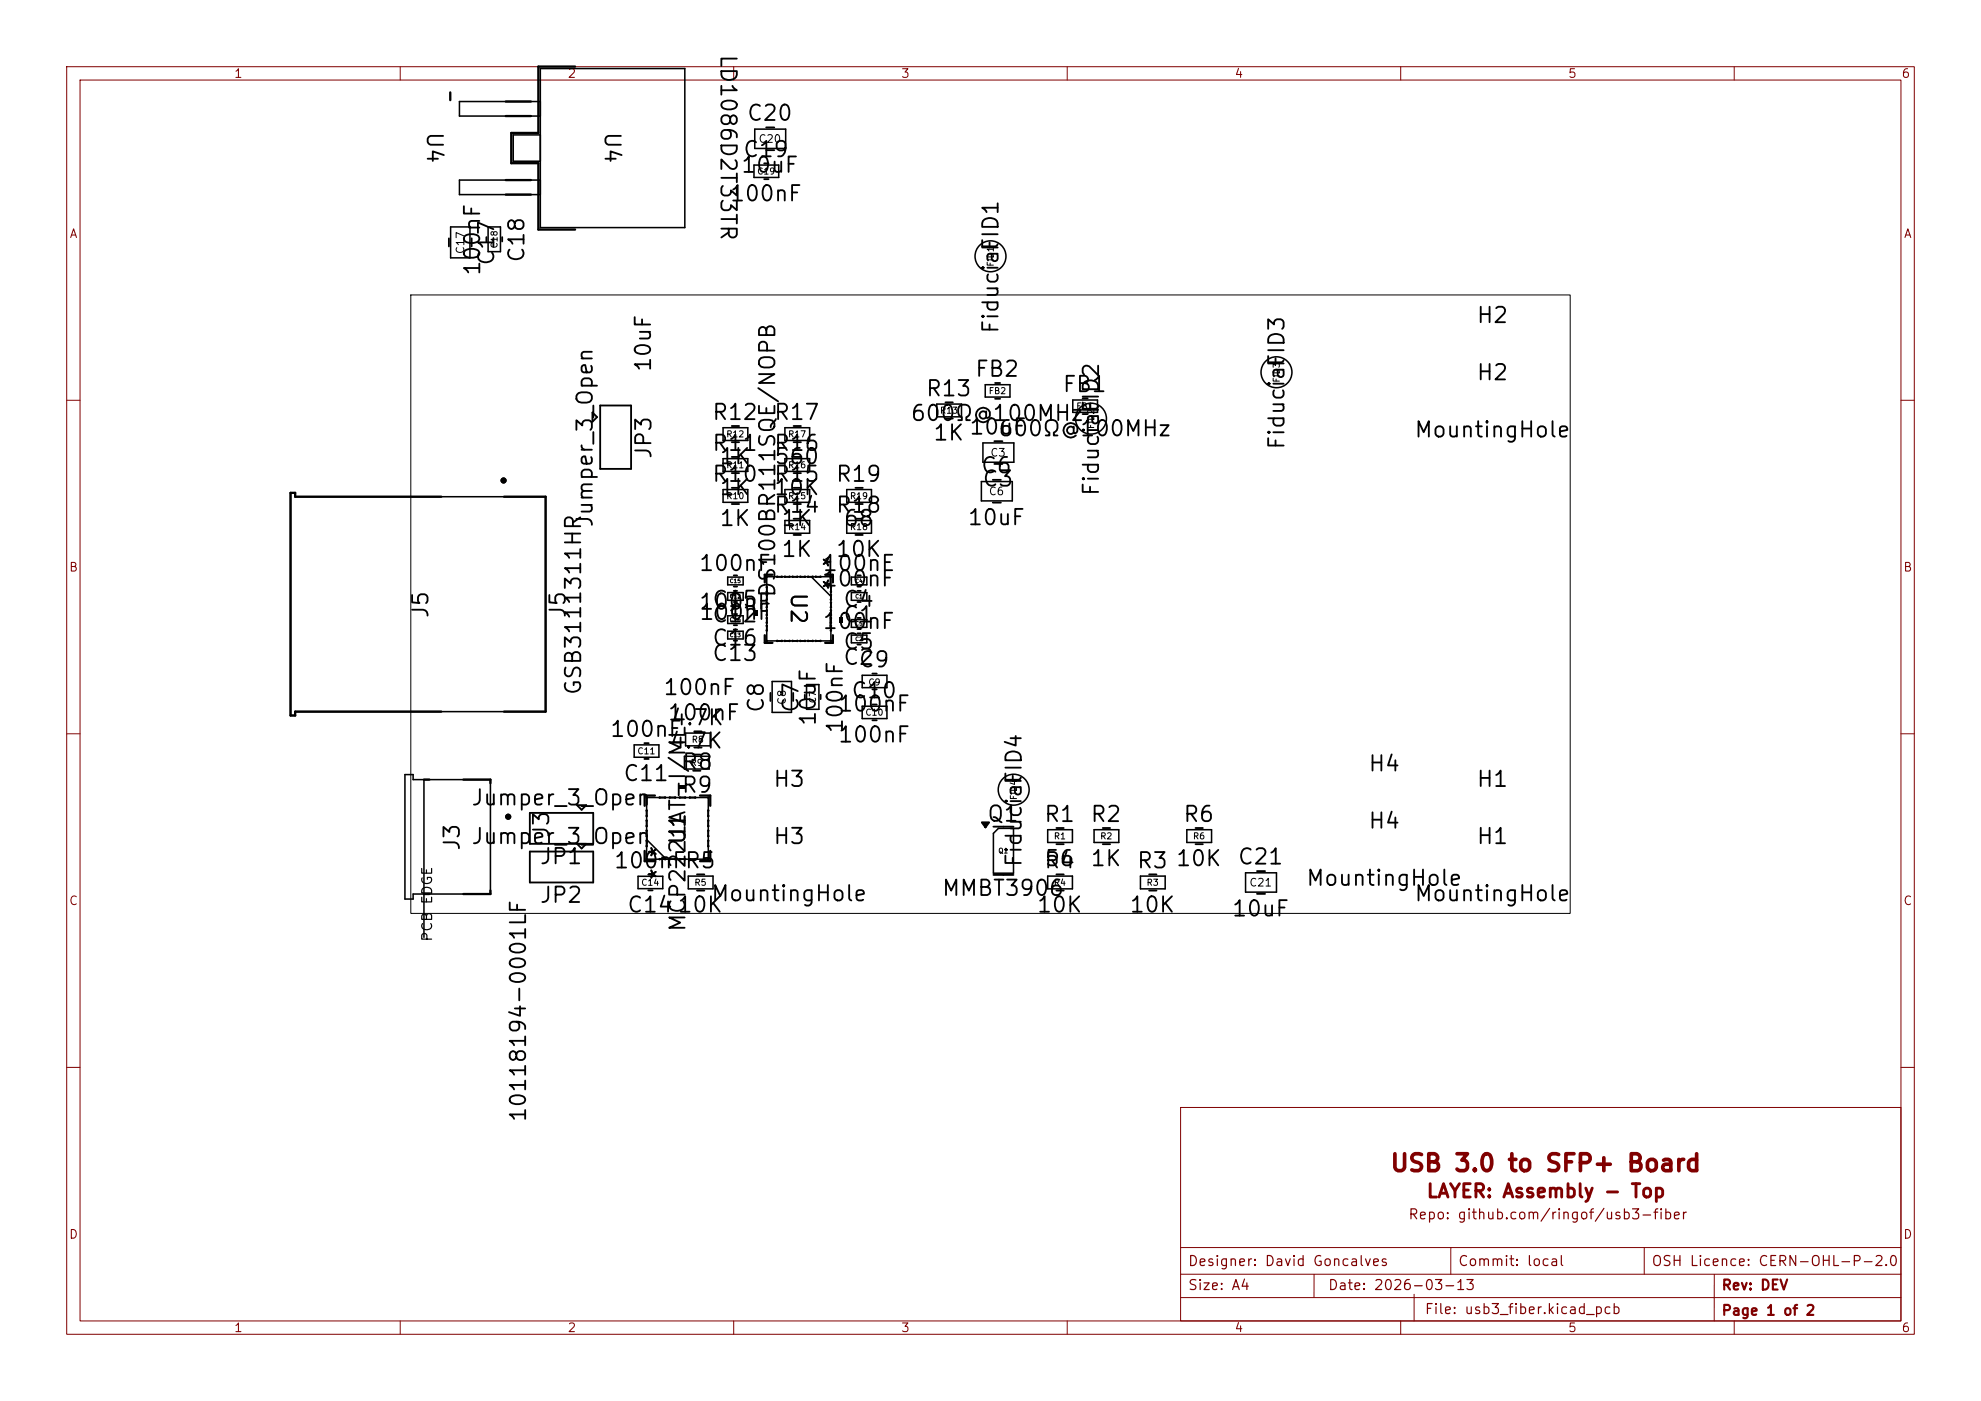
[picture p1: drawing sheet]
<svg xmlns="http://www.w3.org/2000/svg" width="297mm" height="210mm" viewBox="0 0 297 210" stroke-linecap="round" stroke-linejoin="round" font-family="sans-serif">
<g fill="none" stroke="#800000" stroke-width=".15">
<path d="M10 10h277v190h-277zM12 12h273v186h-273zM60 10v2M110 10v2M160 10v2M210 10v2M260 10v2M10 60h2M285 60h2M10 110h2M285 110h2M10 160h2"/>
<path d="M177 166h108v32h-108zM285 160h2M60 198v2M110 198v2M160 198v2M177 194.5h108M177 191h108M177 187h108M197 191v3.5M210 198v2M212 194v4M217.5 187v4"/>
<path d="M246.5 187v4M257 191v7M260 198v2"/>
</g>
<g fill="none" stroke="#000" stroke-width=".23">
<path d="M81 15.2h-12.1v2.2h12.1M81 10.3h21.7v23.8h-21.7zM113.2 19.4h4.6v2.9h-4.6zM67.6 34h2.9v4.7h-2.9zM73.2 34h1.8v3.7h-1.8zM81 27h-12.1v2.2h12.1M81 20.2h-4.1v4h4.1M113 24.7h3.7v1.9h-3.7zM147.7 57.7h3.7v1.8h-3.7zM160.8 60h3.7v1.8h-3.7zM43.6 73.9h.7v.6h37.5v32.2h-37.5v.6h-.7zM108.4 73.4h3.7v1.9h-3.7z"/>
<path d="M108.4 68.8h3.7v1.9h-3.7zM108.4 64.1h3.7v1.9h-3.7zM117.7 73.4h3.7v1.9h-3.7zM117.7 64.1h3.7v1.9h-3.7zM117.7 68.8h3.7v1.9h-3.7zM117.7 78h3.7v1.9h-3.7zM126.9 73.4h3.8v1.9h-3.8zM126.9 78h3.8v1.9h-3.8zM140.4 60.6h3.8v1.9h-3.8zM147.1 72.2h4.7v2.9h-4.7zM147.4 66.4h4.6v2.9h-4.6zM109.1 86.5h2.3v1.2h-2.3z"/>
<path d="M109.1 94.6h2.3v1.2h-2.3zM109.1 88.8h2.3v1.2h-2.3zM109.1 92.3h2.3v1.2h-2.3zM115 86.5h9.6v9.6h-9.6zM121.6 86.5l3 2.9M127.6 86.5h2.4v1.2h-2.4zM127.6 88.8h2.4v1.2h-2.4zM127.6 92.9h2.4v1.1h-2.4zM127.6 95.2h2.4v1.2h-2.4zM60.7 116.1h1.2v.8h11.6v17.1h-11.6v.8h-1.2zM63.6 116.9v23.6M95.1 111.7h3.7v1.8h-3.7z"/>
<path d="M96.9 119.5h9.3v9.3h-9.3zM102.6 113.4h3.7v1.9h-3.7zM102.8 109.9h3.7v1.9h-3.7zM115.8 102.2h2.9v4.6h-2.9zM120.9 102.6h1.9v3.7h-1.9zM129.3 101.2h3.7v1.9h-3.7zM129.3 105.9h3.7v1.8h-3.7zM95.7 131.4h3.7v1.8h-3.7zM96.9 125.8l3 3M103.2 131.3h3.7v1.9h-3.7zM148.9 124.9l.8-.7h2.2v6.7h-3zM157.1 131.3h3.7v1.9h-3.7z"/>
<path d="M157.1 124.4h3.7v1.9h-3.7zM164 124.4h3.7v1.9h-3.7zM171 131.3h3.7v1.9h-3.7zM177.9 124.4h3.7v1.9h-3.7zM186.7 130.8h4.7v2.9h-4.7z"/>
<circle cx="148.5" cy="38.4" r="2.32"/>
<circle cx="191.4" cy="55.8" r="2.32"/>
<circle cx="163.6" cy="62.8" r="2.32"/>
<circle cx="152" cy="118.4" r="2.32"/>
</g>
<g fill="#000" stroke="#000" stroke-width=".15">
<circle cx="115" cy="93.3" r=".12"/>
<circle cx="115" cy="91" r=".12"/>
<circle cx="115" cy="88" r=".12"/>
<circle cx="115" cy="90.3" r=".12"/>
<circle cx="115" cy="92.7" r=".12"/>
<circle cx="115" cy="96.1" r=".12"/>
<circle cx="115" cy="88.7" r=".12"/>
<circle cx="115" cy="91.5" r=".12"/>
<circle cx="115" cy="89.2" r=".12"/>
<circle cx="115" cy="94.5" r=".12"/>
<circle cx="115" cy="86.5" r=".12"/>
<circle cx="115" cy="93.8" r=".12"/>
<circle cx="115" cy="89.9" r=".12"/>
<circle cx="115" cy="92.2" r=".12"/>
<circle cx="116.5" cy="96.1" r=".12"/>
<circle cx="116.5" cy="86.5" r=".12"/>
<circle cx="117.2" cy="96.1" r=".12"/>
<circle cx="117.2" cy="86.5" r=".12"/>
<circle cx="117.7" cy="96.1" r=".12"/>
<circle cx="117.7" cy="86.5" r=".12"/>
<circle cx="118.4" cy="96.1" r=".12"/>
<circle cx="118.4" cy="86.5" r=".12"/>
<circle cx="118.8" cy="96.1" r=".12"/>
<circle cx="118.8" cy="86.5" r=".12"/>
<circle cx="119.5" cy="96.1" r=".12"/>
<circle cx="119.5" cy="86.5" r=".12"/>
<circle cx="120" cy="96.1" r=".12"/>
<circle cx="120" cy="86.5" r=".12"/>
<circle cx="120.7" cy="96.1" r=".12"/>
<circle cx="120.7" cy="86.5" r=".12"/>
<circle cx="121.2" cy="96.1" r=".12"/>
<circle cx="121.2" cy="86.5" r=".12"/>
<circle cx="121.8" cy="96.1" r=".12"/>
<circle cx="121.8" cy="86.5" r=".12"/>
<circle cx="122.3" cy="96.1" r=".12"/>
<circle cx="122.3" cy="86.5" r=".12"/>
<circle cx="123" cy="96.1" r=".12"/>
<circle cx="123" cy="86.5" r=".12"/>
<circle cx="124.6" cy="88" r=".12"/>
<circle cx="124.6" cy="93.3" r=".12"/>
<circle cx="124.6" cy="91" r=".12"/>
<circle cx="124.6" cy="90.3" r=".12"/>
<circle cx="124.6" cy="92.7" r=".12"/>
<circle cx="124.6" cy="96.1" r=".12"/>
<circle cx="124.6" cy="88.7" r=".12"/>
<circle cx="124.6" cy="91.5" r=".12"/>
<circle cx="124.6" cy="89.2" r=".12"/>
<circle cx="124.6" cy="94.5" r=".12"/>
<circle cx="124.6" cy="86.5" r=".12"/>
<circle cx="124.6" cy="93.8" r=".12"/>
<circle cx="124.6" cy="89.9" r=".12"/>
<circle cx="124.6" cy="92.2" r=".12"/>
<circle cx="96.9" cy="119.5" r=".12"/>
<circle cx="98.9" cy="119.5" r=".12"/>
<circle cx="99.7" cy="119.5" r=".12"/>
<circle cx="100.4" cy="119.5" r=".12"/>
<circle cx="101.2" cy="119.5" r=".12"/>
<circle cx="101.9" cy="119.5" r=".12"/>
<circle cx="102.7" cy="119.5" r=".12"/>
<circle cx="103.4" cy="119.5" r=".12"/>
<circle cx="104.2" cy="119.5" r=".12"/>
<circle cx="106.2" cy="119.5" r=".12"/>
<circle cx="96.9" cy="121.5" r=".12"/>
<circle cx="96.9" cy="122.3" r=".12"/>
<circle cx="96.9" cy="123.8" r=".12"/>
<circle cx="96.9" cy="123" r=".12"/>
<circle cx="96.9" cy="125.3" r=".12"/>
<circle cx="96.9" cy="124.5" r=".12"/>
<circle cx="96.9" cy="126" r=".12"/>
<circle cx="96.9" cy="126.8" r=".12"/>
<circle cx="96.9" cy="128.8" r=".12"/>
<circle cx="98.9" cy="128.8" r=".12"/>
<circle cx="99.7" cy="128.8" r=".12"/>
<circle cx="100.4" cy="128.8" r=".12"/>
<circle cx="101.2" cy="128.8" r=".12"/>
<circle cx="101.9" cy="128.8" r=".12"/>
<circle cx="102.7" cy="128.8" r=".12"/>
<circle cx="103.4" cy="128.8" r=".12"/>
<circle cx="104.2" cy="128.8" r=".12"/>
<circle cx="106.2" cy="121.5" r=".12"/>
<circle cx="106.2" cy="122.3" r=".12"/>
<circle cx="106.2" cy="123.8" r=".12"/>
<circle cx="106.2" cy="123" r=".12"/>
<circle cx="106.2" cy="125.3" r=".12"/>
<circle cx="106.2" cy="124.5" r=".12"/>
<circle cx="106.2" cy="126" r=".12"/>
<circle cx="106.2" cy="126.8" r=".12"/>
<circle cx="106.2" cy="128.8" r=".12"/>
</g>
<g fill="none" stroke="#000" stroke-width=".46">
<circle cx="75.5" cy="72" r=".23"/>
<circle cx="76.2" cy="122.4" r=".23"/>
</g>
<g fill="none" stroke="#000" stroke-width=".28">
<path d="M114.9 19.1h1.2M67.3 35.7v1.2M70.7 35.7v1.2M72.9 35.5v.7M75.3 35.5v.7M114.6 24.5h.6M114.6 26.9h.6M114.9 22.5h1.2M149.2 57.4h.7M149.2 59.8h.7M162.3 59.7h.8M88.8 61.8l.7 .7-.7 .7z"/>
<path d="M90 60.8h4.6v9.5h-4.6zM109.7 73.1h1.1M109.7 75.6h1.1M109.7 68.5h1.1M109.7 70.9h1.1M109.7 63.9h1.1M109.7 66.3h1.1M119 73.1h1.1M119 75.6h1.1M119 68.5h1.1M119 70.9h1.1M119 63.9h1.1"/>
<path d="M119 66.3h1.1M119 77.8h1.1M128.3 73.1h1.1M128.3 75.6h1.1M128.3 77.8h1.1M141.8 60.3h1.1M141.8 62.7h1.1M148.8 71.9h1.3M148.8 75.3h1.3M149.1 66.1h1.2M149.1 69.5h1.2M162.3 62.1h.8"/>
<path d="M110 86.3h.5M110 87.9h.5M110 94.4h.5M110 96h.5M110 88.6h.5M110 90.2h.5M110 92h.5M110 93.7h.5M119 80.2h1.1M128.3 80.2h1.1M128.6 86.3h.5M128.6 87.9h.5"/>
<path d="M128.6 88.6h.5M128.6 90.2h.5M128.6 92.6h.5M128.6 94.3h.5M128.6 94.9h.5M128.6 96.6h.5M96.6 111.4h.7M96.6 113.8h.7M103.9 113.1h1.1M103.9 115.5h1.1M104.1 109.6h1.1M104.1 112.1h1.1"/>
<path d="M115.5 103.9v1.2M118.9 103.9v1.2M120.7 104.1v.7M123 104.1v.7M130.8 101h.6M130.8 103.3h.6M130.8 105.6h.6M130.8 108h.6M79.4 121.9h9.5v4.6h-9.5zM79.4 127.6h9.5v4.7h-9.5zM86.5 120.7h1.4l-.7 .7zM86.5 126.5l.7 .7 .7-.7"/>
<path d="M97.2 131.1h.6M97.2 133.5h.6M104.5 131.1h1.1M104.5 133.5h1.1M147.2 123.3h1.1l-.6 .7zM148.9 123.9h3M148.9 131.1h3M158.4 131.1h1.1M158.4 133.5h1.1M158.4 124.1h1.1M158.4 126.5h1.1M165.3 124.1h1.1"/>
<path d="M165.3 126.5h1.1M172.3 131.1h1.1M172.3 133.5h1.1M179.2 124.1h1.1M179.2 126.5h1.1M188.5 130.6h1.2M188.5 134h1.2"/>
</g>
<g fill="none" stroke="#000" stroke-width=".35">
<path d="M67.5 13.9v1.1M75.8 15.2h3.8M75.8 17.4h3.8M86.2 10h-5.5v9.9h-4v4.6h4v9.9h5.5M75.8 27h3.8M75.8 29.2h3.8M66.2 74.5h-21.9v-.6h-.7v33.4h.7v-.6h21.9M75.6 74.5h6.2v32.2h-6.2M114.7 95.2v1.2h1.1M115.8 86.2h-1.1v1.1M123.7 86.2h1.2v1.1M124.9 95.2v1.2h-1.2"/>
<path d="M63.6 116.9h.8M69.5 116.9h4v.5M98.2 119.3h-1.5v1.5M105 119.3h1.5v1.5M63.6 134h.8M73.5 133.5v.5h-4M96.7 127.6v1.5h1.5M106.5 127.6v1.5h-1.5"/>
</g>
<path d="M113.1 91.4h.6v.9h-.6zM125.9 92.6h.6v.8h-.6zM101.9 117.7h.9v.6h-.9zM147.2 123.3h1.1l-.6 .7z" fill="#000"/>
<path d="M61.6 44.2h173.8v92.7h-173.8z" fill="none" stroke="#000" stroke-width=".15"/>
<text font-size="2.5" fill="#800000" x="208.3" y="176.3">USB 3.0 to SFP+ Board</text>
<g font-size="2.3">
<text x="107.4" y="8" transform="rotate(90 107.4 8)">LD1086D2T33TR</text>
<text x="63.4" y="19.6" transform="rotate(90 63.4 19.6)">U4</text>
<text x="90.1" y="19.6" transform="rotate(90 90.1 19.6)">U4</text>
<text x="111.8" y="18.7">C20</text>
<text x="110.9" y="26.5">10uF</text>
<text x="111.2" y="24.1">C19</text>
<text x="109.3" y="30.8">100nF</text>
<text x="72.6" y="41.5" transform="rotate(-90 72.6 41.5)">100nF</text>
<text x="74.7" y="40" transform="rotate(-90 74.7 40)">C17</text>
<text x="79.2" y="39.5" transform="rotate(-90 79.2 39.5)">C18</text>
<text x="150.3" y="37.9" transform="rotate(-90 150.3 37.9)">FID1</text>
<text x="150.3" y="50.2" transform="rotate(-90 150.3 50.2)">Fiducial</text>
<text x="221.2" y="49">H2</text>
<text x="98.2" y="55.9" transform="rotate(-90 98.2 55.9)">10uF</text>
<text x="138.6" y="60">R13</text>
<text x="146" y="57.1">FB2</text>
<text x="159.1" y="59.3">FB1</text>
<text x="193.1" y="55.3" transform="rotate(-90 193.1 55.3)">FID3</text>
<text x="221.2" y="57.6">H2</text>
<text x="106.6" y="63.5">R12</text>
<text x="115.9" y="63.5">R17</text>
<text x="136.4" y="63.7">600Ω@100MHz</text>
<text x="145.1" y="65.7">10uF</text>
<text x="149.5" y="66">600Ω@100MHz</text>
<text x="165.3" y="62.2" transform="rotate(-90 165.3 62.2)">FID2</text>
<text x="98.2" y="69" transform="rotate(-90 98.2 69)">JP3</text>
<text x="106.6" y="68.2">R11</text>
<text x="107.7" y="70.2">1K</text>
<text x="115.9" y="68.2">R16</text>
<text x="115.9" y="70.2">560</text>
<text x="139.7" y="66.6">1K</text>
<text x="146.9" y="71.5">C6</text>
<text x="193.1" y="67.6" transform="rotate(-90 193.1 67.6)">Fiducial</text>
<text x="211.9" y="66.1">MountingHole</text>
<text x="106.6" y="72.8">R10</text>
<text x="107.7" y="74.8">1K</text>
<text x="115.9" y="74.8">10K</text>
<text x="115.9" y="72.8">R15</text>
<text x="115.9" y="77.4">R14</text>
<text x="125.1" y="77.4">R18</text>
<text x="125.1" y="72.8">R19</text>
<text x="147.1" y="73.5">C3</text>
<text x="165.3" y="74.5" transform="rotate(-90 165.3 74.5)">Fiducial</text>
<text x="89.4" y="79.2" transform="rotate(-90 89.4 79.2)">Jumper_3_Open</text>
<text x="107.7" y="79.4">1K</text>
<text x="117" y="79.4">1K</text>
<text x="121.5" y="83.1" transform="rotate(90 121.5 83.1)">* *</text>
<text x="126.3" y="79.4">68</text>
<text x="144.9" y="79.3">10uF</text>
<text x="104.6" y="86.2">100nF</text>
<text x="116.8" y="89.7" transform="rotate(-90 116.8 89.7)">DS100BR111SQE/NOPB</text>
<text x="117" y="84.1">1K</text>
<text x="118" y="88.7" transform="rotate(90 118 88.7)">U2</text>
<text x="123.2" y="86.2">100nF</text>
<text x="123.2" y="88.5">100nF</text>
<text x="125.1" y="84.1">10K</text>
<text x="64.8" y="92.8" transform="rotate(-90 64.8 92.8)">J5</text>
<text x="85.4" y="92.8" transform="rotate(-90 85.4 92.8)">J5</text>
<text x="104.6" y="92">100nF</text>
<text x="104.7" y="93.5">100nF</text>
<text x="106.6" y="93.9">C12</text>
<text x="106.6" y="91.5">C15</text>
<text x="123.2" y="94.9">100nF</text>
<text x="126.2" y="91.5">C4</text>
<text x="126.2" y="93.9">C1</text>
<text x="106.6" y="99.7">C13</text>
<text x="106.6" y="97.3">C16</text>
<text x="126.2" y="97.9">C5</text>
<text x="126.2" y="100.2">C2</text>
<text x="128.6" y="100.6">C9</text>
<text x="87.7" y="104.4" transform="rotate(-90 87.7 104.4)">GSB3111311HR</text>
<text x="99.3" y="104.8">100nF</text>
<text x="115.1" y="107" transform="rotate(-90 115.1 107)">C8</text>
<text x="120.3" y="107" transform="rotate(-90 120.3 107)">C7</text>
<text x="125.5" y="107.2">100nF</text>
<text x="127.5" y="105.2">C10</text>
<text x="91.3" y="111">100nF</text>
<text x="99.9" y="108.6">100nF</text>
<text x="100.3" y="112.8">4.7K</text>
<text x="100.4" y="109.3">4.7K</text>
<text x="122.9" y="109" transform="rotate(-90 122.9 109)">10uF</text>
<text x="125.5" y="111.9">100nF</text>
<text x="126.9" y="110.1" transform="rotate(-90 126.9 110.1)">100nF</text>
<text x="93.3" y="117.7">C11</text>
<text x="102" y="119.4">R9</text>
<text x="102.1" y="115.9">R8</text>
<text x="115.8" y="118.5">H3</text>
<text x="153.8" y="117.8" transform="rotate(-90 153.8 117.8)">FID4</text>
<text x="205" y="116.2">H4</text>
<text x="221.2" y="118.5">H1</text>
<text x="70.5" y="121.3">Jumper_3_Open</text>
<text x="82.9" y="125.8" transform="rotate(-90 82.9 125.8)">J3</text>
<text x="147.8" y="123.7">Q1</text>
<text x="156.4" y="123.8">R1</text>
<text x="163.3" y="123.8">R2</text>
<text x="177.2" y="123.8">R6</text>
<text x="205" y="124.8">H4</text>
<text x="69.5" y="127.7" transform="rotate(-90 69.5 127.7)">J3</text>
<text x="70.5" y="127.1">Jumper_3_Open</text>
<text x="80.8" y="130.1">JP1</text>
<text x="91.9" y="130.7">100nFR5</text>
<text x="100.3" y="128.8" transform="rotate(-90 100.3 128.8)">*</text>
<text x="103.3" y="126.8" transform="rotate(-90 103.3 126.8)">U1</text>
<text x="115.8" y="127.1">H3</text>
<text x="153.8" y="130.1" transform="rotate(-90 153.8 130.1)">Fiducial</text>
<text x="156.4" y="130.7">R4</text>
<text x="156.4" y="130.4">56</text>
<text x="163.3" y="130.4">1K</text>
<text x="170.3" y="130.7">R3</text>
<text x="176.1" y="130.4">10K</text>
<text x="185.4" y="130.2">C21</text>
<text x="221.2" y="127.1">H1</text>
<text x="80.8" y="135.9">JP2</text>
<text x="93.9" y="137.4">C14</text>
<text x="100.3" y="132.1" transform="rotate(-90 100.3 132.1)">*</text>
<text x="101.4" y="137.4">10K</text>
<text x="106.4" y="135.7">MountingHole</text>
<text x="141" y="134.9">MMBT3906</text>
<text x="155.3" y="137.4">10K</text>
<text x="169.2" y="137.4">10K</text>
<text x="184.5" y="137.9">10uF</text>
<text x="195.7" y="133.4">MountingHole</text>
<text x="211.9" y="135.7">MountingHole</text>
<text x="103.3" y="139.9" transform="rotate(-90 103.3 139.9)">MCP2221AT-I/ML</text>
<text x="79.4" y="168.4" transform="rotate(-90 79.4 168.4)">10118194-0001LF</text>
</g>
<text font-size="2" fill="#800000" x="213.7" y="180">LAYER: Assembly - Top</text>
<g font-size="1.5">
<text x="65.2" y="135.7" transform="rotate(-90 65.2 135.7)">EDGE</text>
<text x="65.2" y="141.3" transform="rotate(-90 65.2 141.3)">PCB</text>
</g>
<g font-size="1.5" fill="#800000">
<text x="211" y="183.2">Repo: github.com/ringof/usb3-fiber</text>
<text x="178" y="190.2">Designer: David Goncalves</text>
<text x="218.5" y="190.2">Commit: local</text>
<text x="247.5" y="190.2">OSH Licence: CERN-OHL-P-2.0</text>
<text x="178" y="193.8">Size: A4</text>
<text x="199" y="193.8">Date: 2026-03-13</text>
<text x="213.5" y="197.4">File: usb3_fiber.kicad_pcb</text>
<text x="258" y="193.8">Rev: DEV</text>
<text x="258" y="197.6">Page 1 of 2</text>
</g>
<g font-size="1.3" fill="#800000">
<text x="35" y="12">1</text>
<text x="85" y="12">2</text>
<text x="135" y="12">3</text>
<text x="185" y="12">4</text>
<text x="235" y="12">5</text>
<text x="285" y="12">6</text>
<text x="10.3" y="36">A</text>
<text x="285.4" y="36">A</text>
<text x="10.3" y="86">B</text>
<text x="285.3" y="86">B</text>
<text x="10.3" y="136">C</text>
<text x="285.3" y="136">C</text>
<text x="10.3" y="186">D</text>
<text x="285.3" y="186">D</text>
<text x="35" y="200">1</text>
<text x="85" y="200">2</text>
<text x="135" y="200">3</text>
<text x="185" y="200">4</text>
<text x="235" y="200">5</text>
<text x="285" y="200">6</text>
</g>
<g font-size="1.2">
<text x="113.6" y="21.7">C20</text>
<text x="69.9" y="38.2" transform="rotate(-90 69.9 38.2)">C17</text>
<text x="148.4" y="68.7">C3</text>
<text x="148.2" y="74.5">C6</text>
<text x="118.1" y="105.8" transform="rotate(-90 118.1 105.8)">C8</text>
<text x="187.2" y="133.2">C21</text>
</g>
<g font-size=".9">
<text x="113.4" y="26.4">C19</text>
<text x="74.8" y="37.3" transform="rotate(-90 74.8 37.3)">C18</text>
<text x="149.2" y="40.1" transform="rotate(-90 149.2 40.1)">FID1</text>
<text x="148.1" y="59.3">FB2</text>
<text x="192.1" y="57.4" transform="rotate(-90 192.1 57.4)">FID3</text>
<text x="108.8" y="65.8">R12</text>
<text x="118.1" y="65.8">R17</text>
<text x="140.8" y="62.2">R13</text>
<text x="161.3" y="61.6">FB1</text>
<text x="164.3" y="64.4" transform="rotate(-90 164.3 64.4)">FID2</text>
<text x="108.8" y="70.4">R11</text>
<text x="118.1" y="70.4">R16</text>
<text x="108.8" y="75.1">R10</text>
<text x="118.1" y="75.1">R15</text>
<text x="127.3" y="75.1">R19</text>
<text x="118.1" y="79.7">R14</text>
<text x="127.3" y="79.7">R18</text>
<text x="122.6" y="105.5" transform="rotate(-90 122.6 105.5)">C7</text>
<text x="129.7" y="107.5">C10</text>
<text x="130.1" y="103">C9</text>
<text x="95.5" y="113.3">C11</text>
<text x="103.6" y="111.6">R8</text>
<text x="103.4" y="115">R9</text>
<text x="152.7" y="120" transform="rotate(-90 152.7 120)">FID4</text>
<text x="157.9" y="126">R1</text>
<text x="164.9" y="126">R2</text>
<text x="178.8" y="126">R6</text>
<text x="96.1" y="133">C14</text>
<text x="104" y="133">R5</text>
<text x="157.9" y="133">R4</text>
<text x="171.8" y="133">R3</text>
</g>
<text font-size=".7" x="149.6" y="128.1">Q1</text>
<g font-size=".6">
<text x="109.3" y="89.8">C12</text>
<text x="109.3" y="87.5">C15</text>
<text x="128.2" y="87.5">C4</text>
<text x="128.2" y="89.8">C1</text>
<text x="109.3" y="95.6">C13</text>
<text x="109.3" y="93.3">C16</text>
<text x="128.2" y="93.9">C5</text>
<text x="128.2" y="96.2">C2</text>
</g>
</svg>
